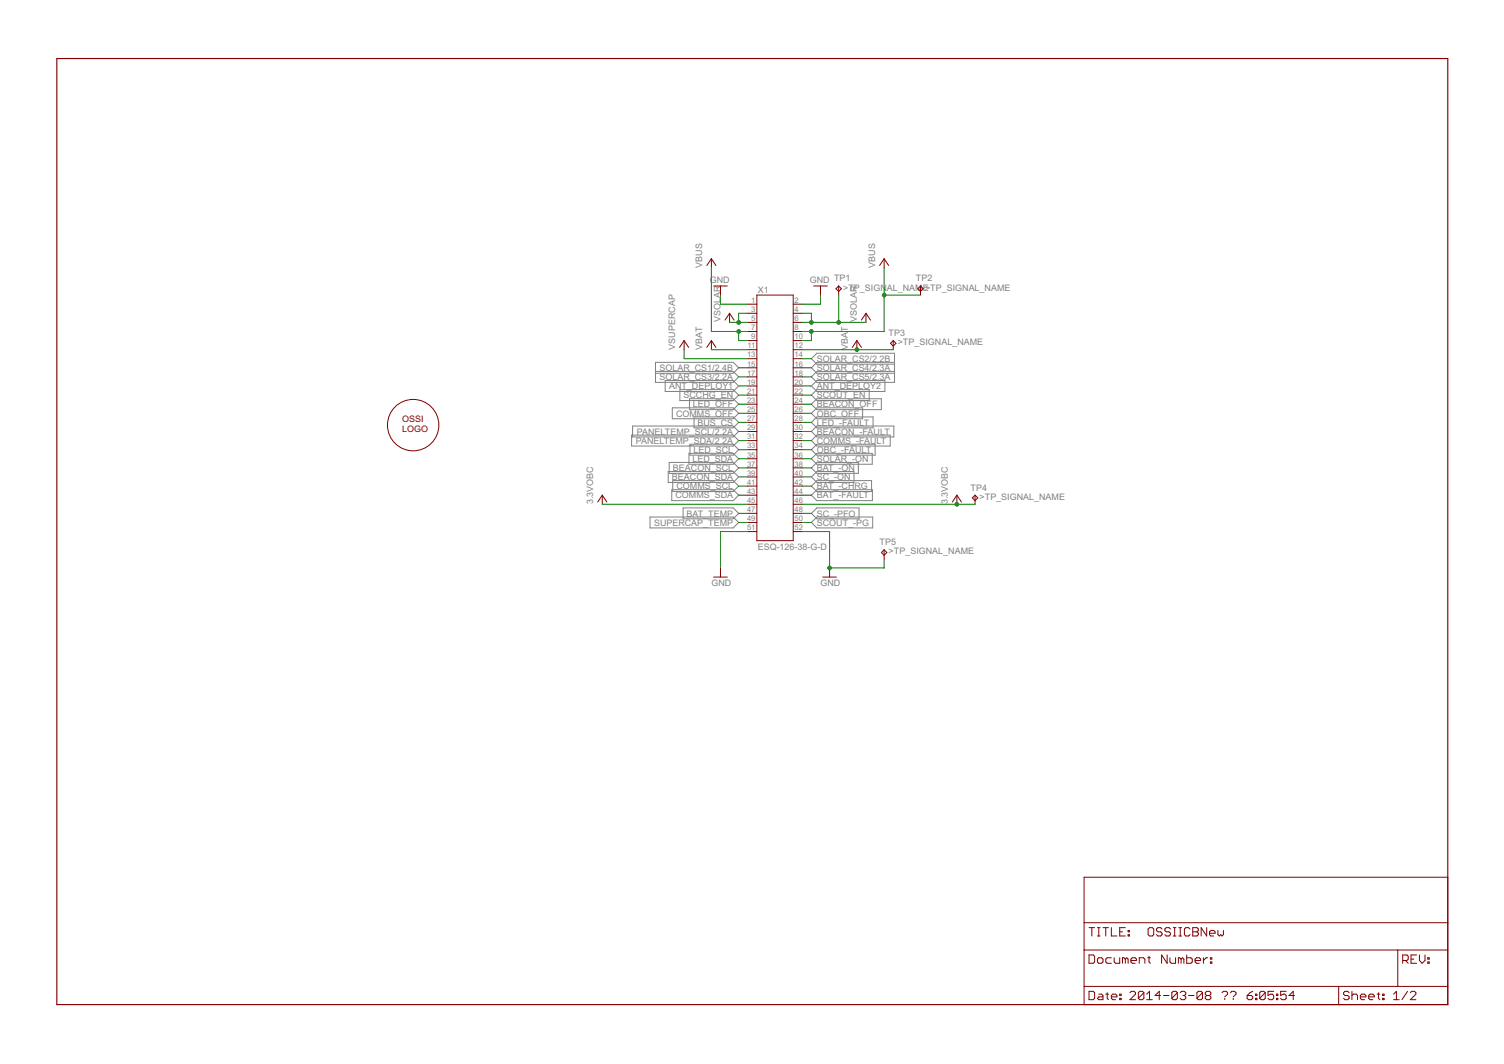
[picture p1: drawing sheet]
<svg xmlns="http://www.w3.org/2000/svg" width="420mm" height="297mm" viewBox="0 0 420 297" stroke-linecap="round" stroke-linejoin="round" font-family="sans-serif">
<g fill="none" stroke="#808080" stroke-width=".28">
<path d="M176.7 118.9h28.1l1.6 1.6-1.6 1.5h-28.1zM183.1 103.7h21.7l1.6 1.5-1.6 1.5h-21.7v-5.5h21.7l1.6 1.5-1.6 1.5h-21.7M185.8 106.2h19l1.6 1.6-1.6 1.5h-19zM187.8 113.9h17l1.6 1.5-1.6 1.5h-17zM189.9 108.8h14.9l1.6 1.5-1.6 1.5h-14.9zM192.6 111.3h12.2l1.6 1.5-1.6 1.6h-12.2zM193.9 116.4h10.9l1.6 1.5-1.6 1.5h-10.9zM226.7 107.8l1.5-1.6h19v3.1h-19zM226.7 110.3l1.5-1.5h14.6v3h-14.6zM226.7 112.8l1.5-1.5h18v3.1h-18zM226.7 117.9l1.5-1.5h15.7v3h-15.7zM226.7 115.4l1.5-1.5h12.8v3h-12.8z"/>
<path d="M249.9 101.7h-21.7l-1.5-1.6 1.5-1.5h21.7v8.1h-21.7l-1.5-1.5 1.5-1.5h21.7M249.9 101.2h-21.7l-1.5 1.5 1.5 1.5h21.7M176.4 121.5h28.4l1.6 1.5-1.6 1.5h-28.4zM186.7 131.6h18.1l1.6 1.6-1.6 1.5h-18.1zM186.9 129.1h17.9l1.6 1.5-1.6 1.5h-17.9zM187.7 136.7h17.1l1.6 1.5-1.6 1.6h-17.1zM187.9 134.2h16.9l1.6 1.5-1.6 1.5h-16.9zM192.5 126.6h12.3l1.6 1.5-1.6 1.5h-12.3zM192.7 124h12.1l1.6 1.5-1.6 1.6h-12.1zM226.7 120.5l1.5-1.6h21.5v3.1h-21.5zM226.7 123l1.5-1.5h20.5v3h-20.5zM226.7 125.5l1.5-1.5h16.3v3.1h-16.3z"/>
<path d="M228.2 126.6h15.5v3h-15.5l-1.5-1.5zM228.2 129.1h11.6v3h-11.6l-1.5-1.5zM228.2 131.6h10.4v3.1h-10.4l-1.5-1.5zM228.2 136.7h15.5v3.1h-15.5l-1.5-1.6zM228.2 134.2h15.3v3h-15.3l-1.5-1.5zM181.6 144.3h23.2l1.6 1.6-1.6 1.5h-23.2zM190.8 141.8h14l1.6 1.5-1.6 1.5h-14zM228.2 141.8h11.8v3h-11.8l-1.5-1.5zM228.2 144.3h15.6v3.1h-15.6l-1.5-1.5z"/>
</g>
<path d="M15.9 16.3h388.6v264.2h-388.6z" fill="none" stroke="#800000" stroke-width=".32"/>
<g fill="none" stroke="#800000" stroke-width=".28">
<path d="M198.7 72.2l1.3 1.9M198.7 72.2l-1.2 1.9M198.7 72.2v2.6M199.4 79.8h3.8M201.3 79.8v2.6M227.3 79.8h3.8M229.2 79.8v2.6M234.3 79.8v2.6M247 72.2l1.3 1.9M247 72.2l-1.3 1.9M247 72.2v2.6M257.2 79.8v2.6"/>
<path d="M191.1 95.1l1.3 1.9M191.1 95.1l-1.3 1.9M191.1 95.1v2.5M198.7 95.1v2.5M198.7 95.1l1.3 1.9M198.7 95.1l-1.2 1.9M203.8 87.5l-1.3 1.9M203.8 87.5l1.3 1.9M203.8 87.5v2.5M208.9 84.9h2.5M208.9 87.5h2.5M208.9 90h2.5"/>
<path d="M208.9 92.5h2.5M208.9 95.1h2.5M208.9 97.6h2.5M211.4 82.4h10.2v68.5h-10.2zM221.6 84.9h2.5M221.6 87.5h2.5M221.6 90h2.5M221.6 92.5h2.5M221.6 95.1h2.5M221.6 97.6h2.5M233.5 80.6l.8-.8 .8 .8-.8 .8zM239.4 95.1l1.2 1.9"/>
<path d="M239.4 95.1l-1.3 1.9M239.4 95.1v2.5M241.9 87.5l1.3 1.9M241.9 87.5l-1.3 1.9M241.9 87.5v2.5M249.5 95.1l.8 .7-.8 .8-.7-.8zM249.5 95.1v2.5M256.4 80.6l.8-.8 .7 .8-.7 .8zM208.9 100.1h2.5M208.9 102.7h2.5M208.9 105.2h2.5M208.9 107.8h2.5"/>
<path d="M208.9 110.3h2.5M208.9 112.8h2.5M208.9 115.4h2.5M208.9 117.9h2.5M221.6 100.1h2.5M221.6 102.7h2.5M221.6 105.2h2.5M221.6 107.8h2.5M221.6 110.3h2.5M221.6 112.8h2.5M221.6 115.4h2.5M221.6 117.9h2.5"/>
<path d="M168.3 138.2l1.2 1.9M168.3 138.2l-1.3 1.9M168.3 138.2v2.6M208.9 120.5h2.5M208.9 123h2.5M208.9 125.5h2.5M208.9 128.1h2.5M208.9 130.6h2.5M208.9 133.2h2.5M208.9 135.7h2.5M208.9 138.2h2.5M221.6 120.5h2.5"/>
<path d="M221.6 123h2.5M221.6 125.5h2.5M221.6 128.1h2.5M221.6 130.6h2.5M221.6 133.2h2.5M221.6 135.7h2.5M221.6 138.2h2.5M267.3 138.2l1.3 1.9M267.3 138.2l-1.3 1.9M267.3 138.2v2.6M271.6 139l.8-.8 .8 .8-.8 .8zM272.4 138.2v2.6"/>
<path d="M201.3 158.6v2.5M208.9 140.8h2.5M208.9 143.3h2.5M208.9 145.9h2.5M208.9 148.4h2.5M221.6 140.8h2.5M221.6 143.3h2.5M221.6 145.9h2.5M221.6 148.4h2.5M231.8 158.6v2.5M246.2 154.2l.8-.7 .8 .7-.8 .8zM247 153.5v2.5"/>
<path d="M199.4 161.1h3.8M229.8 161.1h3.9M302.9 244.9h101.6v35.6h-101.6zM302.9 257.6h101.6M304.2 259h1.6M305 259v2.3M306.6 259h.7M307 259v2.3M308.1 259h1.6M308.9 259v2.3M310.5 259v2.3h1.5M314.4 259h-1.6v2.3h1.6"/>
<path d="M315.2 259.8h.3v.3h-.3zM320.7 259.4l.4-.4h.8l.4 .4v1.5l-.4 .4h-.8l-.4-.4zM324.6 259.4l-.3-.4h-.8l-.4 .4v.4l.4 .3h.8l.3 .4v.4l-.3 .4h-.8l-.4-.4M327 259.4l-.4-.4h-.8l-.4 .4v.4l.4 .3h.8l.4 .4v.4l-.4 .4h-.8l-.4-.4M327.8 259h.7M328.1 259v2.3M329.3 259h.8M329.7 259v2.3M332.4 259.4l-.4-.4h-.7l-.4 .4v1.5l.4 .4h.7l.4-.4M333.2 259h1.2l.4 .4v.4l-.4 .3 .4 .4v.4l-.4 .4h-1.2zM337.1 259v2.3l-1.5-2.3v2.3M340.2 259.8v1.1l.4 .4 .4-.4 .4 .4 .4-.4v-1.1"/>
<path d="M302.9 265.2h101.6M302.9 275.4h101.6M304.2 266.6h1.2l.4 .4v1.5l-.4 .4h-1.2zM304.2 276.8h1.2l.4 .3v1.6l-.4 .4h-1.2zM306.6 267.8l.4-.4h.7l.4 .4v.7l-.4 .4h-.7l-.4-.4zM306.6 261.3h.7M307 277.5h.7l.4 .4v1.2h-1.1l-.4-.4 .4-.4h1.1M308.9 277.5h.8M309.3 277.1v1.6l.4 .4M310.5 278.3h1.5v-.4l-.4-.4h-.7l-.4 .4v.8l.4 .4h.7M310.5 267.4h-1.2l-.4 .4v.7l.4 .4h1.2M311.3 267.4v1.1l.3 .4h1.2v-1.5"/>
<path d="M312.8 278.7h.4v.4h-.4zM312.8 277.5h.4v.4h-.4zM312.8 260.1h.8M314.4 267.8l-.4-.4h-.4v1.5M314.4 267.8l.3-.4 .5 .4v1.1M314.4 267.8v1.1M315.2 260.9h.3v.4h-.3zM315.7 277.1l.4-.3h.7l.4 .3v.4l-1.5 1.6h1.5M315.9 268.1h1.6v-.3l-.4-.4h-.8l-.4 .4v.7l.4 .4h.8M318.3 268.9v-1.5h1.1l.4 .4v1.1M319.6 277.1v1.6l-.4 .4h-.8l-.4-.4M319.6 277.1l-.4-.3h-.8l-.4 .3v1.6"/>
<path d="M319.6 277.1l-1.6 1.6M320.3 279.1h1.6M320.3 277.5l.8-.7v2.3M320.6 267.4h.8M321 267v1.5l.4 .4M324.2 277.9h-1.5l1.1-1.1v2.3M325 277.9h1.6M326.1 266.6v2.3l-1.6-2.3v2.3M326.8 267.4v1.1l.4 .4h1.2v-1.5M327.8 261.3h.7M328.9 277.1v1.6l-.4 .4h-.8l-.3-.4M328.9 277.1l-.4-.3h-.8l-.3 .3v1.6"/>
<path d="M328.9 277.1l-1.5 1.6M329.3 261.3h.8M329.7 277.1l.4-.3h.8l.4 .3v.4l-.4 .4M329.9 267.8l-.3-.4h-.4v1.5M329.9 267.8v1.1M329.9 267.8l.4-.4 .4 .4v1.1M330.5 277.9h.4M330.9 277.9l.4 .4v.4l-.4 .4h-.8l-.4-.4M331.5 266.6v2.3h1.2l.4-.4v-.7l-.4-.4h-1.2M332 277.9h1.6M333.2 260.1h1.2M333.9 268.1h1.5v-.3l-.4-.4h-.8l-.3 .4v.7l.3 .4h.8"/>
<path d="M335.9 277.1v1.6l-.4 .4h-.7l-.4-.4M335.9 277.1l-.4-.3h-.7l-.4 .3v1.6M335.9 277.1l-1.5 1.6M336.2 267.4v1.5M337.1 277.9l-.4 .4v.4l.4 .4h.8l.4-.4v-.4l-.4-.4M337.1 277.9l-.4-.4v-.4l.4-.3h.8l.4 .3v.4l-.4 .4M337.1 277.9h.8M337.4 267.4h-.4l-.8 .7M337.9 260.5h1.5v-.4l-.3-.3h-.8l-.4 .3v.8l.4 .4h.8M338.1 268.5h.4v.4h-.4zM338.1 267.4h.4v.4h-.4zM341.4 277.1l.4-.3h.8l.3 .3v.4l-.7 .8"/>
<path d="M342.2 278.7v.4M343.7 277.1l.4-.3h.8l.4 .3v.4l-.8 .8M344.5 278.7v.4M348.4 277.9h1.2l.4 .4v.4l-.4 .4h-.8l-.4-.4zM350 276.8l-.8 .3-.8 .8M350.7 278.7h.4v.4h-.4zM350.7 277.5h.4v.4h-.4zM353.5 277.1v1.6l-.4 .4h-.8l-.4-.4M353.5 277.1l-.4-.3h-.8l-.4 .3v1.6M353.5 277.1l-1.6 1.6M355.8 276.8h-1.6v1.1l.8-.4h.4l.4 .4v.8l-.4 .4h-.8l-.4-.4M356.6 278.7h.4v.4h-.4z"/>
<path d="M356.6 277.5h.4v.4h-.4zM359.3 276.8h-1.5v1.1l.7-.4h.4l.4 .4v.8l-.4 .4h-.8l-.3-.4M361.7 277.9h-1.6l1.2-1.1v2.3M374 275.4v5.1M376.9 277.1l-.4-.3h-.8l-.4 .3v.4l.4 .4h.8l.4 .4v.4l-.4 .4h-.8l-.4-.4M377.7 277.9l.4-.4h.8l.3 .4v1.2M377.7 276.8v2.3M380 278.3h1.6v-.4l-.4-.4h-.8l-.4 .4v.8l.4 .4h.8M382.4 278.3h1.5v-.4l-.4-.4h-.7l-.4 .4v.8l.4 .4h.7M384.7 277.5h.8M385.1 277.1v1.6l.4 .4M386.2 278.7h.5v.4h-.5z"/>
<path d="M386.2 277.5h.5v.4h-.5zM389.3 279.1h1.6M389.3 277.5l.8-.7v2.3M390.5 265.2v10.2M391.9 268.1h1.1l.4-.3v-.8l-.4-.4h-1.1v2.3M392.6 268.1l.8 .8M393.2 276.8l-1.6 2.3M394 277.1l.4-.3h.8l.3 .3v.4l-1.5 1.6h1.5M394.2 267.8h.8M395.8 266.6h-1.6v2.3h1.6M396.5 266.6v1.5l.8 .8 .8-.8v-1.5M398.9 268.5h.4v.4h-.4z"/>
<path d="M398.9 267.4h.4v.4h-.4z"/>
<circle cx="115.4" cy="118.7" r="7.2"/>
</g>
<g fill="none" stroke="#008000" stroke-width=".28">
<path d="M198.7 74.8v17.7h10.2M247 74.8v17.7h-22.9M191.1 97.6v2.5h17.8M198.7 97.6h10.2M201.3 82.4v2.5h7.6M203.8 90h5.1M206.4 92.5v2.6h2.5M208.9 87.5h-2.5v2.5M224.1 90h17.8M224.1 87.5h2.6v2.5M224.1 97.6h25.4M226.7 92.5v2.6h-2.6"/>
<path d="M229.2 82.4v2.5h-5.1M234.3 82.4v7.6M247 82.4h10.2M206.4 102.7h2.5M206.4 105.2h2.5M206.4 112.8h2.5M206.4 115.4h2.5M206.4 107.8h2.5M206.4 110.3h2.5M206.4 117.9h2.5M224.1 102.7h2.6M224.1 100.1h2.6"/>
<path d="M224.1 105.2h2.6M224.1 112.8h2.6M224.1 115.4h2.6M224.1 107.8h2.6M224.1 110.3h2.6M224.1 117.9h2.6M206.4 120.5h2.5M206.4 123h2.5M206.4 125.5h2.5M206.4 128.1h2.5M206.4 130.6h2.5M206.4 133.2h2.5"/>
<path d="M206.4 138.2h2.5M206.4 135.7h2.5M224.1 120.5h2.6M224.1 123h2.6M224.1 125.5h2.6M224.1 128.1h2.6M224.1 130.6h2.6M224.1 133.2h2.6M224.1 138.2h2.6M224.1 135.7h2.6M168.3 140.8h40.6M206.4 143.3h2.5"/>
<path d="M206.4 145.9h2.5M208.9 148.4h-7.6v10.2M224.1 148.4h7.7v10.2h15.2v-2.6M224.1 140.8h48.3M224.1 143.3h2.6M224.1 145.9h2.6"/>
</g>
<g fill="#008000" stroke="#008000" stroke-width=".28">
<circle cx="226.7" cy="90" r=".51"/>
<circle cx="234.3" cy="90" r=".51"/>
<circle cx="206.4" cy="90" r=".51"/>
<circle cx="231.8" cy="158.6" r=".51"/>
<circle cx="267.3" cy="140.8" r=".51"/>
<circle cx="226.7" cy="92.5" r=".51"/>
<circle cx="247" cy="82.4" r=".51"/>
<circle cx="206.4" cy="92.5" r=".51"/>
<circle cx="239.4" cy="97.6" r=".51"/>
</g>
<g font-size="2.8" fill="#808080">
<text x="196.2" y="74.8" transform="rotate(-90 196.2 74.8)">VBUS</text>
<text x="244.4" y="74.8" transform="rotate(-90 244.4 74.8)">VBUS</text>
<text x="198.3" y="79.1">GND</text>
<text x="211.7" y="81.9">X1</text>
<text x="226.2" y="79.1">GND TP1</text>
<text x="235.6" y="81.1">&gt;TP_SIGN</text>
<text x="247.8" y="81.1">AL_NAM</text>
<text x="255.9" y="78.6">TP2</text>
<text x="257.8" y="81.1">E&gt;TP_SIGNAL_NAME</text>
<text x="201.3" y="90" transform="rotate(-90 201.3 90)">VSOLAR</text>
<text x="239.4" y="90" transform="rotate(-90 239.4 90)">VSOLAR</text>
<text x="248.3" y="93.8">TP3</text>
<text x="188.6" y="97.6" transform="rotate(-90 188.6 97.6)">VSUPERCAP</text>
<text x="196.2" y="97.6" transform="rotate(-90 196.2 97.6)">VBAT</text>
<text x="228.2" y="101">SOLAR_CS2/2.2B</text>
<text x="236.8" y="97.6" transform="rotate(-90 236.8 97.6)">VBAT</text>
<text x="250.8" y="96.3">&gt;TP_SIGNAL_NAME</text>
<text x="184.2" y="103.6">SOLAR_CS1/2.4B</text>
<text x="184.2" y="106.1">SOLAR_CS3/2.2A</text>
<text x="228.2" y="103.6">SOLAR_CS4/2.3A</text>
<text x="228.2" y="106.1">SOLAR_CS5/2.3A</text>
<text x="186.9" y="108.7">ANT_DEPLOY1</text>
<text x="190.9" y="111.2">SCCHG_EN</text>
<text x="193.6" y="113.7">LED_OFF</text>
<text x="228.2" y="113.7">BEACON_OFF</text>
<text x="228.2" y="108.7">ANT_DEPLOY2</text>
<text x="228.2" y="111.2">SCOUT_EN</text>
<text x="188.9" y="116.3">COMMS_OFF</text>
<text x="194.8" y="118.8">BUS_CS</text>
<text x="228.2" y="116.3">OBC_OFF</text>
<text x="228.2" y="118.8">LED_-FAULT</text>
<text x="177.6" y="123.9">PANELTEMP_SDA/2.2A</text>
<text x="177.9" y="121.4">PANELTEMP_SCL/2.2A</text>
<text x="228.2" y="121.4">BEACON_-FAULT</text>
<text x="228.2" y="123.9">COMMS_-FAULT</text>
<text x="188" y="131.5">BEACON_SCL</text>
<text x="193.4" y="129">LED_SDA</text>
<text x="193.7" y="126.4">LED_SCL</text>
<text x="228.2" y="126.4">OBC_-FAULT</text>
<text x="228.2" y="129">SOLAR_-ON</text>
<text x="228.2" y="131.5">BAT_-ON</text>
<text x="187.7" y="134.1">BEACON_SDA</text>
<text x="189" y="136.6">COMMS_SCL</text>
<text x="228.2" y="134.1">SC_-ON</text>
<text x="228.2" y="136.6">BAT_-CHRG</text>
<text x="271.1" y="137">TP4</text>
<text x="165.7" y="140.8" transform="rotate(-90 165.7 140.8)">3.3VOBC</text>
<text x="188.7" y="139.1">COMMS_SDA</text>
<text x="228.2" y="139.1">BAT_-FAULT</text>
<text x="264.8" y="140.8" transform="rotate(-90 264.8 140.8)">3.3VOBC</text>
<text x="273.7" y="139.5">&gt;TP_SIGNAL_NAME</text>
<text x="182.7" y="146.8">SUPERCAP_TEMP</text>
<text x="191.8" y="144.2">BAT_TEMP</text>
<text x="228.2" y="144.2">SC_-PFO</text>
<text x="228.2" y="146.8">SCOUT_-PG</text>
<text x="211.7" y="153.5">ESQ-126-38-G-D</text>
<text x="245.7" y="152.2">TP5</text>
<text x="248.3" y="154.8">&gt;TP_SIGNAL_NAME</text>
<text x="198.7" y="163.6">GND</text>
<text x="229.2" y="163.6">GND</text>
</g>
<g font-size="2.8" fill="#800000">
<text x="112.4" y="117.9">OSSI</text>
<text x="112.4" y="120.5">LOGO</text>
</g>
<g font-size="2.4" fill="#808080">
<text x="209.9" y="84.6">1</text>
<text x="209.9" y="87.1">3</text>
<text x="209.9" y="89.6">5</text>
<text x="221.9" y="84.6">2</text>
<text x="221.9" y="87.1">4</text>
<text x="221.9" y="89.6">6</text>
<text x="209.9" y="92.2">7</text>
<text x="209.9" y="94.7">9</text>
<text x="221.9" y="92.2">8</text>
<text x="221.9" y="94.7">10</text>
<text x="208.7" y="99.8">13</text>
<text x="208.9" y="97.3">11</text>
<text x="221.9" y="97.3">12</text>
<text x="221.9" y="99.8">14</text>
<text x="208.7" y="102.3">15</text>
<text x="208.7" y="104.9">17</text>
<text x="208.7" y="107.4">19</text>
<text x="221.9" y="102.3">16</text>
<text x="221.9" y="104.9">18</text>
<text x="221.9" y="107.4">20</text>
<text x="208.7" y="110">21</text>
<text x="208.7" y="112.5">23</text>
<text x="221.9" y="110">22</text>
<text x="221.9" y="112.5">24</text>
<text x="208.7" y="115">25</text>
<text x="208.7" y="117.6">27</text>
<text x="221.9" y="115">26</text>
<text x="221.9" y="117.6">28</text>
<text x="208.7" y="120.1">29</text>
<text x="208.7" y="122.7">31</text>
<text x="208.7" y="125.2">33</text>
<text x="221.9" y="120.1">30</text>
<text x="221.9" y="122.7">32</text>
<text x="221.9" y="125.2">34</text>
<text x="208.7" y="127.7">35</text>
<text x="208.7" y="130.3">37</text>
<text x="221.9" y="127.7">36</text>
<text x="221.9" y="130.3">38</text>
<text x="208.7" y="132.8">39</text>
<text x="208.7" y="135.3">41</text>
<text x="208.7" y="137.9">43</text>
<text x="221.9" y="132.8">40</text>
<text x="221.9" y="135.3">42</text>
<text x="221.9" y="137.9">44</text>
<text x="208.7" y="140.4">45</text>
<text x="208.7" y="143">47</text>
<text x="221.9" y="140.4">46</text>
<text x="221.9" y="143">48</text>
<text x="208.7" y="145.5">49</text>
<text x="208.7" y="148">51</text>
<text x="221.9" y="145.5">50</text>
<text x="221.9" y="148">52</text>
</g>
</svg>
